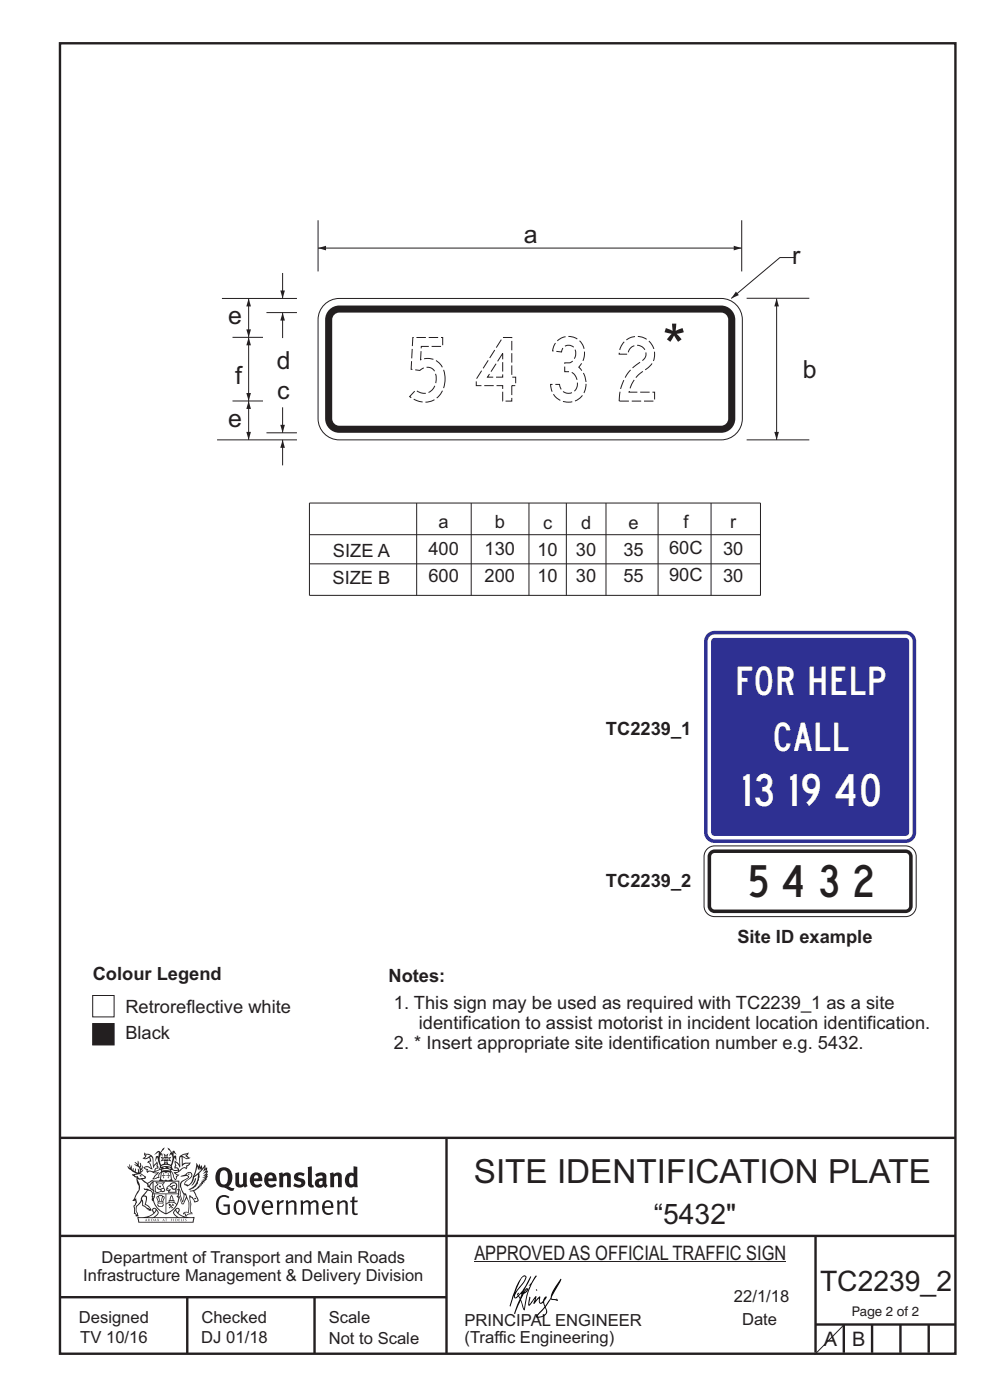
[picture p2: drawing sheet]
<svg xmlns="http://www.w3.org/2000/svg" width="210mm" height="297mm" viewBox="0 0 210 297" stroke-linecap="round" stroke-linejoin="round" font-family="sans-serif">
<g fill="none" stroke="#231f20" stroke-width=".51">
<path d="M12.7 9.2h190v278h-190zM12.7 241.4h190M94.7 241.4v45.8M12.7 275.2h82M12.7 262.2h190.1M39.7 275.2v12M66.7 275.2v12M173 262.1v24.9M173 281h29.6M179 281v6M185 281v6M191 281v6"/>
<path d="M197 281v6"/>
</g>
<g fill="#231f20">
<path d="M47 248.4a2.55 2.55 0 0 0 0 2.7l.3 .2a.81 .81 0 0 0 1-1v-.5a1.04 1.04 0 0 0-1.1-1.5zM46.3 248.1a1.82 1.82 0 0 1 2.1-.2 1.82 1.82 0 0 1 .9 1.8 2.29 2.29 0 0 1-.8 2l.7 .3h.5l-.2 .6a2.87 2.87 0 0 1-2-.7 2.12 2.12 0 0 1-1.7-3.1z" fill-rule="evenodd"/>
<path d="M49.9 248.9l.8-.2v2a.46 .46 0 0 0 .3 .6 .46 .46 0 0 0 .6-.3v-2.1l.7-.2v2.4l.2 .5-.5 .3-.3-.3a1.02 1.02 0 0 1-1.2 .3 1.02 1.02 0 0 1-.6-1.1z" fill-rule="evenodd"/>
<path d="M54 249.5l-.1 .5h.9a.49 .49 0 0 0-.2-.6 .49 .49 0 0 0-.6 .1zM53.4 249.1a1.34 1.34 0 0 1 1.6-.2 1.34 1.34 0 0 1 .6 1.5v.2h-1.7a.77 .77 0 0 0 .5 .8 .77 .77 0 0 0 .9-.4l.3 .5a1.59 1.59 0 0 1-2 .2 1.59 1.59 0 0 1-.5-2.1z" fill-rule="evenodd"/>
<path d="M57 249.5l-.1 .5h1a.49 .49 0 0 0-.2-.6 .49 .49 0 0 0-.7 .1zM56.4 249.1a1.34 1.34 0 0 1 1.6-.2 1.34 1.34 0 0 1 .7 1.5v.2h-1.8a.77 .77 0 0 0 .5 .8 .77 .77 0 0 0 .9-.4l.4 .5a1.59 1.59 0 0 1-2.1 .2 1.59 1.59 0 0 1-.5-2.1z" fill-rule="evenodd"/>
<path d="M59.2 248.9l.7-.2 .1 .4a.95 .95 0 0 1 1-.3 .95 .95 0 0 1 .7 .8v2.3h-.8v-2.3a.46 .46 0 0 0-.8 .1v2.2h-.8z" fill-rule="evenodd"/>
<path d="M62.6 249.1a1.75 1.75 0 0 1 2-.1l-.2 .5-.6-.2a.43 .43 0 0 0-.6 .3l.4 .3a1.04 1.04 0 0 1 1.2 1.1 1.04 1.04 0 0 1-1.4 1l-1.2-.4 .3-.6 1 .4 .4-.4a.88 .88 0 0 0-1-.5l-.4-.2-.1-.4z" fill-rule="evenodd"/>
<path d="M65.3 247.6l.8-.2 .1 3.8 .3 .2 .1 .4a.88 .88 0 0 1-1 0 .88 .88 0 0 1-.3-1z" fill-rule="evenodd"/>
<path d="M67.8 250.6a.43 .43 0 0 0-.1 .7 .43 .43 0 0 0 .7-.1v-.7zM66.8 249.1a1.7 1.7 0 0 1 2.4 .1v1.9l.3 .4-.4 .5-.5-.4a1.03 1.03 0 0 1-1.7-.1 1.03 1.03 0 0 1 .8-1.5h.7v-.4a.8 .8 0 0 0-1.2 .1z" fill-rule="evenodd"/>
<path d="M70 248.9l.7-.2 .1 .4a.95 .95 0 0 1 1-.3 .95 .95 0 0 1 .7 .8v2.3h-.8v-2.3a.46 .46 0 0 0-.8 .1v2.2h-.8z" fill-rule="evenodd"/>
<path d="M74.3 249.5a1.48 1.48 0 0 0 0 1.7h.5l.2-.1v-1.5l-.3-.2zM75 247.4l.8 .1 .1 4.4h-.7l-.1-.2a1.26 1.26 0 0 1-1.4 0 1.26 1.26 0 0 1-.5-1.3 1.29 1.29 0 0 1 .4-1.4 1.29 1.29 0 0 1 1.4-.1z" fill-rule="evenodd"/>
<path d="M46.4 253.9a1.72 1.72 0 0 1 2.3 0l-.3 .3a1.24 1.24 0 0 0-1.4-.2 1.24 1.24 0 0 0-.6 1.4 1.49 1.49 0 0 0 1.2 1.9l.7-.1v-1.3h-.8l-.1-.4h1.3v1.9a1.93 1.93 0 0 1-2.2 0 1.93 1.93 0 0 1-.7-2.2l.2-.8z" fill-rule="evenodd"/>
<path d="M50.4 255.1a1.65 1.65 0 0 0 .2 2.2 .99 .99 0 0 0 1-1.4 .78 .78 0 0 0-.4-.8 .78 .78 0 0 0-.8 0zM50 254.9a1.33 1.33 0 0 1 1.6-.1 1.33 1.33 0 0 1 .5 1.4 1.31 1.31 0 0 1-1.3 1.6 1.31 1.31 0 0 1-1.2-1.6v-.6z" fill-rule="evenodd"/>
<path d="M52.5 254.7l.4-.1 .9 2.6 .8-2.5h.5l-1.1 3h-.5z" fill-rule="evenodd"/>
<path d="M56.3 255.2l-.2 .7h1.3a.7 .7 0 0 0-.3-.8 .7 .7 0 0 0-.8 .1zM55.9 255a1.22 1.22 0 0 1 1.5-.2 1.22 1.22 0 0 1 .5 1.5h-1.8a.93 .93 0 0 0 .5 1 .93 .93 0 0 0 1.1-.2l.2 .3a1.43 1.43 0 0 1-1.8 .1 1.43 1.43 0 0 1-.6-1.7z" fill-rule="evenodd"/>
<path d="M58.7 254.7l.4-.1 .1 .5 .4-.4 .6-.1-.2 .5a.66 .66 0 0 0-.8 .7v1.9h-.4z" fill-rule="evenodd"/>
<path d="M60.6 254.7l.4-.1 .1 .5a.94 .94 0 0 1 1-.5 .94 .94 0 0 1 .8 .8v2.3h-.5l-.1-2.5a.81 .81 0 0 0-1.2 .3v2.2h-.4z" fill-rule="evenodd"/>
<path d="M63.7 254.7l.5-.1 .1 .5 .4-.3a.78 .78 0 0 1 1.1 .3 .9 .9 0 0 1 1-.5 .9 .9 0 0 1 .8 .8v2.3h-.5l-.1-2.5a.67 .67 0 0 0-1.1 .3v2.2h-.5v-2.4l-.4-.3-.7 .4v2.3h-.5z" fill-rule="evenodd"/>
<path d="M69 255.2l-.1 .7h1.3a.7 .7 0 0 0-.3-.8 .7 .7 0 0 0-.9 .1zM68.7 255a1.22 1.22 0 0 1 1.5-.2 1.22 1.22 0 0 1 .5 1.5h-1.8a.93 .93 0 0 0 .4 1 .93 .93 0 0 0 1.2-.2l.1 .3a1.44 1.44 0 0 1-1.7 .1 1.44 1.44 0 0 1-.6-1.7z" fill-rule="evenodd"/>
<path d="M71.4 254.7l.5-.1 .1 .5a.94 .94 0 0 1 1-.5 .94 .94 0 0 1 .8 .8v2.3h-.5l-.1-2.5a.81 .81 0 0 0-1.2 .3v2.2h-.4z" fill-rule="evenodd"/>
<path d="M74.7 253.9l.5-.1v.9h.7l-.1 .3h-.6v2.2l.1 .2h.5l.1 .3a.75 .75 0 0 1-1.2-.6v-2.1h-.4v-.3h.4z" fill-rule="evenodd"/>
<path d="M30.8 244.9l1.1 .3-.9 .5h-.4l.6-.5zM31.8 245.4h.2a2.44 2.44 0 0 1 .4 1.9l.1 .5 .7-1-.1 .6 .3 .3a.57 .57 0 0 0-.6 .7l-1-.1-.5 .2 .2-.5-.8-.3 .7-.1 .9 .5 .1-.1-.6-1.3-.2-.2h.5zM30.7 244.4l-.1 .5 .2 .4-.6 .4a1.04 1.04 0 0 0 1.4-.1l.2 .6-.3 .1-.2 .4a.94 .94 0 0 1 .8 1.1l-.2-.1a1.16 1.16 0 0 0-1.5-.1l.3 .4 .4 .2 .1 .5 .2 .1 .1-.2a.94 .94 0 0 1 1.1 .2l.8 .1-1.2 1.2a1.13 1.13 0 0 0 1.2-.2l.4-.1-.1-.4 .5-.8a.83 .83 0 0 0-.6 1.1l-.3-.1-.7 .4 1.1-1.4-.5 .1-.5-.1 1.3-.5-.1-.1-.9 .4v-.3l.2-.2 .3 .1 .1-.3-.2-.4v-.6l-.1-.4-.7 1v-.7a1.42 1.42 0 0 0-1.6-1.8z" fill-rule="evenodd"/>
<path d="M38.5 245.2l.5-.2 .7-.1-.6 .3 .8 .5h-.3zM38.3 245.5l.2-.1 .1 2a1.69 1.69 0 0 1 1.6-.6l-.8 .5 .1 .5a1.1 1.1 0 0 0-1.5 .6l-.1-.5-.2-.2h-.5l.3-.4-.3-.7a1.42 1.42 0 0 1 .8 1.1l.2-.1zM37.1 246.2l.1 1-.2 .3 .1 .4h.5l.1 .2a.96 .96 0 0 1-1.1-.1l-.1 .1a1.06 1.06 0 0 0 1.3 .2v.1a.72 .72 0 0 1-1 .2l.3 .5 .6 .2-.4 .2-.1 .6-.2-.3-.4-1.1-.4-.4 .4 .9a1.54 1.54 0 0 0 .7 1.2l.2-.3a.58 .58 0 0 1 .4-.8l.2-.1h-.3l-.5-.3 .9-.5a.93 .93 0 0 1 1.2-.5v.2l.2-.2 .1-.5a.99 .99 0 0 0 .7-.8l-1.3 .1-.3 .2-.1-1.4 .9 .4 .9-.3h-.4l-.5-.4 .4-.7-.6 .2a1.46 1.46 0 0 0-1.4 2.1v.4l-.2-.4z" fill-rule="evenodd"/>
<path d="M35.6 248.9l.2 .1-.1 .3 .4 .1h-.4v.6l-.1-.6h-.3l.3-.1z" fill-rule="evenodd"/>
<path d="M34.6 248.9l.2 .1v.3l.3 .1h-.3l-.1 .6v-.6h-.4l.4-.1z" fill-rule="evenodd"/>
<path d="M34.3 248.8a.57 .57 0 0 1 .9 .2 .57 .57 0 0 1 .9-.2l.2 1.4h-.2a.57 .57 0 0 1-.9 0 .69 .69 0 0 1-1.1 0zM34.2 248.1l-.3 2.1-.2 .4h3l-.2-.4-.3-2.1h-.2v.2l-.8-.1-.8 .1v-.2z" fill-rule="evenodd"/>
<path d="M34.2 252.4a.3 .3 0 0 0 .6 0 .3 .3 0 0 0-.6 0zM33.3 250.9l.3 .3-.3 .4a.79 .79 0 0 0 0 1.3l.8-.2-.1-.3a.55 .55 0 0 1-.7-.6l.1-.1 .2 .3 .3 .2 .8-.2-.4-.7 .4-.4-.7 .2zM33 250.7l1.1 .2 .9-.2-.4 .6 .4 1.2a.56 .56 0 0 1-.8 .3l-.2 .1a.73 .73 0 0 1-.9 .1 .73 .73 0 0 1-.3-1v-.4l.6-.4z" fill-rule="evenodd"/>
<path d="M35.6 251.8l.7-.4a.58 .58 0 0 1 1-.1 .58 .58 0 0 1-.4 .9l-.3-.3a.43 .43 0 0 1 .6-.4 .57 .57 0 0 0-.8 .2l-.2-.1-.3 .1 .4 .2a.55 .55 0 0 0 .9 .4v.5h-1.3l.3-.4-.1-.1-.6 .1 .2-.3-.2-.1zM35.4 251.8l-.1 .2a.39 .39 0 0 0 .2 .6h.3l-.2 .4h1.9l-.1-.8a.86 .86 0 0 0-.1-1.3 .86 .86 0 0 0-1.3 .4z" fill-rule="evenodd"/>
<path d="M36 254.8h.8v.2h-.8zM36.4 253.8l.2 .8h-.4zM36.4 253.5l-.3 .5-.1 .6h-.2v.4l-.7 .4 .2 .1a1.48 1.48 0 0 1 2.1 .2l.2-.1-.6-.5v-.5h-.2l-.1-.6z" fill-rule="evenodd"/>
<path d="M35.8 255.4l.4 .1 .1 .3 .3-.2-.2-.2a.38 .38 0 0 1 .5 .5l-.2-.2-.3 .2 .3 .2-.3 .3-.1-.4-.4 .4-.1-.2 .4-.3-.1-.1-.2 .1z" fill-rule="evenodd"/>
<path d="M34.5 254h.2v.2l-.2 .6h-.2zM33.6 255.3h.9v.2a.55 .55 0 0 1-.8 .4v-.2l-.2-.1zM33.4 254h.2l.2 .8h-.2zM33.6 255l.8-.1 .1 .2h-.8zM33.8 253.7h.5l-.2 1.1h-.1zM33.3 253.8l-.1 .3 .3 1.1a.48 .48 0 0 0-.1 .6 .48 .48 0 0 0 .5 .2h.5a.49 .49 0 0 0 .2-.8l.3-1.1-.1-.3a1.42 1.42 0 0 0-1.5 0z" fill-rule="evenodd"/>
<path d="M33.7 251.5l.4 .1 .1 .3h-.3z" fill-rule="evenodd"/>
<path d="M41.3 250.1l.3-.2-.2 .8-.6 .8h-.2l.5-.7z" fill-rule="evenodd"/>
<path d="M39.7 249l.3-.2 .5 .2a.88 .88 0 0 1-.6 1.1 1.22 1.22 0 0 0-.8 1.3l.5 .2a.72 .72 0 0 0 .9-.4l.5-.8 .2-.6 .8-.6v.2a2.85 2.85 0 0 1-2 2.9l.1 .1a2.13 2.13 0 0 0 1.9-1.5v-.3a2.01 2.01 0 0 0 .3-1.7l1.1-1.3-.4 1 .7-.5-.7 1 .8-.4-.8 .8 .7-.2-.9 .6 .8-.1-.8 .4h.7l-.8 .3 .3 .2h-.4l.2 .3h-.4l.2 .3h-.4l.1 .2h-.1a2.16 2.16 0 0 1-2 1.1l.1 .2 .4-.1a.76 .76 0 0 1 .7 .8l.5 1.2-.6 .2a1.45 1.45 0 0 0-1.1-1.3l.2 1.8-.1 1.8 .4 .3a1.07 1.07 0 0 0-1.2 .4v-.3l-.5-.2a.87 .87 0 0 1 1.1-.1v-.7a4.4 4.4 0 0 0-.6-3.1l-.1-.3h-.2a2.16 2.16 0 0 1-.7-2.2l.3-.4 1.2-.7a.55 .55 0 0 0-.4-.8zM37.8 252.4a.76 .76 0 0 1 .3 1.1l.6 1.6 .4-1.7 .2 .1a.61 .61 0 0 1-.1 .9l-.3 .8-.2 .1-.7-1.6-.3 .1a1.18 1.18 0 0 0 .1-1.4zM41.8 247.5l.2 .7 .3-.5v.6l.4-.5a1.9 1.9 0 0 1-1.2 1.4l-.3 .3zM38.2 249.6l1.4-.2 .2 .2v.3l-.5 .2a1.26 1.26 0 0 0-.9 1.9l.2 .7a1.84 1.84 0 0 1 .1 2.1l-.4-1.4a.96 .96 0 0 0-.4-1.2l-.4 .2a.78 .78 0 0 1 0 1.3l.1 .3h.4l.4 1.1a.38 .38 0 0 0 .2 .4 .38 .38 0 0 0 .4-.1l.6-1.2a2.94 2.94 0 0 1 .4 2.5l-.1 .4h-.8l-.3 .4v.2l.4-.1 .1 .4 .2 .1a1.02 1.02 0 0 1 1.3-.5v-.4l-.3-.1 .1-1.8-.3-1.3h.1a1.14 1.14 0 0 1 .8 1 .63 .63 0 0 0 .8-.2 .63 .63 0 0 0-.2-.9l-.6-1.2 .9-.6 .2-.4h.3l-.1-.2h.4l-.1-.3h.3l-.1-.3 .5-.1-.2-.2 .6-.4v-.2h-.2l.4-.5h-.3l.3-.5-.4 .1 .4-.5v-.3l-.3 .2 .2-.7-.1-.2-.4 .3v-.8l-.6 .8-.2-.8-.2 .5-.3-.7-.1 .6-.5-.8-.1 1.4-.6 1.8a1.81 1.81 0 0 1-1 1.5l-.6-.2a1.75 1.75 0 0 1 1.1-1.2 .75 .75 0 0 0 .1-1.3 .75 .75 0 0 0-1.2 .4z" fill-rule="evenodd"/>
<path d="M41.2 254.1h.3l.2 .2-.4 .1z" fill-rule="evenodd"/>
<path d="M29.4 258.4h11.6l-.1 .8h-11.4zM31.3 258.2l.5-.1a2.48 2.48 0 0 0 1.4-1.3l.3 .5-.5 .6-.5 .3zM32.5 256.6l.3-.2 .2 .1-.3 .7zM37.2 256.8a2.65 2.65 0 0 0 1.8 1.4h-1.1l-.5-.3-.5-.6zM37.4 256.5l.2-.1 .3 .2-.3 .6zM29.2 258.2l.1 1.2h11.8l.2-1.1-.2-.1a4.1 4.1 0 0 1-3.3-.9l.3-.4-.1-.6a1.06 1.06 0 0 0-1.3 1l.2 .4 .6 .5h-4.7l.3-.1a.84 .84 0 0 0 .6-.8 .84 .84 0 0 0-.5-.8l-.3-.2h-.5l-.1 .6 .3 .4a4.2 4.2 0 0 1-3.4 .9z" fill-rule="evenodd"/>
<path d="M31 258.7l.1 .2h-.2zM31 258.5l-.3 .6 .4-.2 .2 .2z" fill-rule="evenodd"/>
<path d="M31.3 258.6h.3v.4a.25 .25 0 0 0 .2-.1 .25 .25 0 0 0-.1-.3h.1a.29 .29 0 0 1 0 .4 .29 .29 0 0 1-.4 0 .29 .29 0 0 1 0-.4z" fill-rule="evenodd"/>
<path d="M32.2 258.6a.22 .22 0 0 1 .3 .2 .22 .22 0 0 1-.3 .2zM32 258.6l.1 .4a.33 .33 0 0 0 .4 0 .33 .33 0 0 0 0-.4 .33 .33 0 0 0-.5 0z" fill-rule="evenodd"/>
<path d="M32.9 258.7l.1 .2h-.2zM32.9 258.5l-.2 .6 .3-.2 .2 .2z" fill-rule="evenodd"/>
<path d="M33.3 258.6h.2l.1 .1 .2-.1-.2 .2 .2 .3-.3-.3-.1 .3h-.1l.2-.3z" fill-rule="evenodd"/>
<path d="M34.7 258.7l.1 .2h-.2zM34.7 258.5l-.3 .6 .4-.2 .2 .2z" fill-rule="evenodd"/>
<path d="M35 258.5h.5l-.2 .1v.5h-.2l.1-.5z" fill-rule="evenodd"/>
<path d="M36.2 258.6l.3-.1-.1 .1v.2h.1h-.1v.3h-.2z" fill-rule="evenodd"/>
<path d="M36.7 258.6h.2v.5h-.2z" fill-rule="evenodd"/>
<path d="M37.3 258.6a.22 .22 0 0 1 .3 .2 .22 .22 0 0 1-.3 .2zM37.1 258.6v.4a.33 .33 0 0 0 .5 0 .33 .33 0 0 0 0-.4 .33 .33 0 0 0-.5 0z" fill-rule="evenodd"/>
<path d="M37.8 258.6l.4-.1-.2 .1v.2h.1h-.1v.2l.2 .1h-.4z" fill-rule="evenodd"/>
<path d="M38.4 258.6h.2l-.1 .4 .2 .1h-.3z" fill-rule="evenodd"/>
<path d="M38.9 258.6h.2v.5h-.2z" fill-rule="evenodd"/>
<path d="M39.3 258.6h.2h-.1l.2 .3-.2 .2-.1-.1v-.1l.2 .1z" fill-rule="evenodd"/>
<path d="M34.2 247.4a1.51 1.51 0 0 1 2 .2 2.67 2.67 0 0 0-2.1 0zM35.7 247.6l.4 .1 .1 .3-.4-.1zM34.6 247.6h.5l.1 .2h-.4zM34 247.8l.3 .2h-.3zM34.9 246.9l.3-.2 .3 .2zM34.9 245.6l.2 .1v.3h-.2zM35 245.1l.2 .2 .2-.2-.1 .3h-.2zM35.1 246.3h.2l.1 .4-.2-.2-.2 .2zM35.3 245.7l.2-.1v.4h-.2zM34.4 245.7h.3l.1 .3-.4 .1 .2-.2zM35.7 245.7h.3l-.2 .2 .2 .2-.4-.1zM32.7 244.9l1-.5-.1 1-.2-.2-.3 .2-.3 1.1 .5-1 .3 .9a1.84 1.84 0 0 1 .2 1.7l.4 .1a2.48 2.48 0 0 1 2.2 0l.2-.2-.2-.7 .7-1.8 .4 .7-.2-1-.2-.1-.2 .3v-.9l.6 .4-.6-.8-.3 .1-.1 .4-.5-.9-.5-.3 .2 .5 .6 .5-.5 .8 .4-.4a2.06 2.06 0 0 1 0 2.3l-.5-.2-.2-.6 .1-.1 .8 .2-.4-.5 .4-.5-.7 .2-.2-.2 .2-.7-.5 .4-.5-.4 .2 .7-.2 .2-.7-.2 .4 .5-.4 .5 .8-.2 .1 .1-.2 .6-.5 .2a2.02 2.02 0 0 1 0-2.2l.3 .5-.1-.7-.3-.1 .8-1.2-.4 .3-.5 .8-.2-.3a.8 .8 0 0 0-.8 .5z" fill-rule="evenodd"/>
<path d="M29.2 250.1l.3 .1a.61 .61 0 0 1 .8 .4l.3 .2a.8 .8 0 0 1 .6 1l.4 .1 .5 .5a1 1 0 0 1 .5 1.1l-.1 .7v-.5h-.1a.96 .96 0 0 0-.8-1.3l-.2-.2h-.7l-.1-.1-.1 .1 .1 .3h.6l-1.2 1.3-.2 1-.4 .6a1.33 1.33 0 0 0-.5 1.8l.2 .5a1.26 1.26 0 0 1-.5-1.5l-.1-.3a1.56 1.56 0 0 0 .4-1.7l-.3 .2 .2-.5a3.2 3.2 0 0 0 .7-3zM30.4 253.9h.4a2.06 2.06 0 0 1-.1 1.6l.7 .5 .4 .4-.6-.1-.8-.6-.1-.9a.51 .51 0 0 1 .1-.9zM28.6 249.3a1.52 1.52 0 0 1 2.1 .5l-1.1 .2-.2-.1-.1-.4h-.5zM27.5 247v.8l-.3-.4h-.1a3.1 3.1 0 0 0 1.9 1.6l-1 .1 .5 .6 .5 .1 .1 1.1a1.84 1.84 0 0 1-.3 2.5l-.4 .9-.3 .4 .2 .1 .4-.1 .1 .4-.2 .5-.3 .2 .1 1.7h.2l.3 .5 .1 .1 .4-.1-.1-.5a1.3 1.3 0 0 1-.1-1.7l.9-1 .1 1.1 .6 .2 .5 .5 .1-.1 .2 .3h.5a1.85 1.85 0 0 0-1.2-1.4l.1-.3a1.39 1.39 0 0 0 0-1.4l-.5-.1 .5-.5a.66 .66 0 0 1 .9-.4 .66 .66 0 0 1 .3 .9l-.1 .4 .2-.1v.2l-.1 .3 .2 .5 .1-.3a2.24 2.24 0 0 0 .1-2.2 .73 .73 0 0 1-.7-.7 .73 .73 0 0 1 .6-.7v-.2a.94 .94 0 0 0-.9 .8 .48 .48 0 0 1-.1-.6 .48 .48 0 0 1 .5-.2l.5-.3a.51 .51 0 0 0-.8 .2l-.5 .2-1-.8h.6l.2-.5-1.2-.7 .5-.5v-.3l-.5 .4 .1-.2a.69 .69 0 0 0 .2-1v.4l-.2 .3v-1.1l-.3-.2 .1 .6-.1 .2-.4-1.3v.7l-.6-.4 .5 .7-.6-.2 .3 .3a1 1 0 0 1 .7 1.4l-.2-.8v.9l-.5-.2v-.8l-.2 .7-.2-.1-.1-.6-.2 .4-.2-.2 .1-.7-.2 .5z" fill-rule="evenodd"/>
<path d="M29.6 249.4l.2-.1 .3 .2z" fill-rule="evenodd"/>
<path d="M32.4 250.5h5.6v2l-.2-.1v-1.7h-5.2v2.5h5.2v-.8l.1 .2-.1 1.1v-.3h-2.5v4a4.1 4.1 0 0 0 2.6-3.6l.1-.1a4 4 0 0 1-2.8 3.9 4.2 4.2 0 0 1-2.8-4.7l.1 1.2 .1-.1a3.8 3.8 0 0 0 2.5 3.4v-4h-2.5l-.2-.9z" fill-rule="evenodd"/>
<circle cx="40" cy="249.1" r=".17"/>
</g>
<path d="M100.6 267.7h66.2" fill="none" stroke="#231f20" stroke-width=".21"/>
<g fill="#000001">
<path d="M111.6 273.7l.2-.2-.5 .7zM110.4 274.5l.3 .1-.3 .7-.3-.4zM110.9 270.9l.5-.1a9.3 9.3 0 0 1-2 3.2l-.1 .2 1-2.5zM110.6 271a14.7 14.7 0 0 0-2.2 4.9l-.3 1.2 .1 .1 .8-2.4a.42 .42 0 0 0 .2 .7 .42 .42 0 0 0 .6-.3l.2-.2 .2 .6-1.1 3.1h.2l1.1-2.8 .6 1.9 .2 .2 .2-.5a13.5 13.5 0 0 1 2-6.2l.5-.5-.2-.2-1.6 2.1 .4-.1a14.9 14.9 0 0 0-1.3 5.1l-.4-1.2a1.39 1.39 0 0 1 .2-1.8l.1-.2a.92 .92 0 0 0 .8-1.2 .75 .75 0 0 0-.7 .7l-.2 .2 1.6-3.4h-.1l-.4 .7a10.5 10.5 0 0 1-2.2 3.2l.2-.4a.32 .32 0 0 0-.4 .2 .32 .32 0 0 0 .1 .4l-.5 .4a3.2 3.2 0 0 1 1.1-2.3l.5-.6a2.49 2.49 0 0 0 .7-1.6l-.3-.2z" fill-rule="evenodd"/>
<path d="M115.6 277.5a1.15 1.15 0 0 1 .1 1.3 1.15 1.15 0 0 1-1.2 .5h-.5zM112.3 275.1l-.3 1.7 .3 .2 1.2-1.5-.3 1.1 1.1-1.2a.94 .94 0 0 0 .4 1.2l.5-.3 .3 .9-1.2 1.3a.98 .98 0 0 0-.5 1 1.9 1.9 0 0 0 2.3-1.3l-.1-.3a1.02 1.02 0 0 1 .3-1.4l.5-.9 1.5 .3-.2-.5v.3l-1.1-.2v-.2l2-3.6 .1-.3-.1-.1-1.8 2.7a6.6 6.6 0 0 1-1.5 3l-.2-.2a1.01 1.01 0 0 1 .4-1.4l.1-.2-.3-.2-.3 .5-.2 .5-.5 .4-.2-.4 .1-.9-.2-.1-.8 .9 .2-.9h-.1l-1.4 1.7 .2-1.4v-.1z" fill-rule="evenodd"/>
<path d="M113.7 273.5l.3 .3h-.3z" fill-rule="evenodd"/>
</g>
<path d="M19.7 217.1h4.5v4.6h-4.5z" fill-rule="evenodd" fill="#231f20" stroke="#231f20" stroke-width=".21"/>
<path d="M19.7 211.2h4.5v4.5h-4.5z" fill-rule="evenodd" fill="#fff" stroke="#231f20" stroke-width=".21"/>
<path d="M65.6 106.7h95.7v19.6h-95.7zM65.6 113.4h95.7M65.7 119.6h95.6M88.4 106.7v19.6M100 106.7v19.6M112.2 106.7v19.6M120.1 106.7v19.6M128.5 106.7v19.6M139.6 106.7v19.6M150.8 106.7v19.6" fill="none" stroke="#231f20" stroke-width=".21"/>
<path d="M150 180.1l1-.6h.6h40.5a2.26 2.26 0 0 1 2.2 2.2v10.5a2.26 2.26 0 0 1-2.2 2.3h-40.5a2.26 2.26 0 0 1-2.3-2.3v-10.5l.1-.6z" fill-rule="evenodd" fill="#fff" stroke="#231f20" stroke-width=".21"/>
<path d="M150.4 180.8l.7-.5 .5-.1h40.5a1.5 1.5 0 0 1 1.5 1.5v10.5a1.5 1.5 0 0 1-1.5 1.5h-40.5a1.5 1.5 0 0 1-1.5-1.5v-10.5z" fill-rule="evenodd" fill="#231f20"/>
<path d="M151.1 181.2l.5-.2h40.5a.75 .75 0 0 1 .7 .7v10.5a.75 .75 0 0 1-.7 .8h-40.5a.75 .75 0 0 1-.8-.8v-10.5z" fill-rule="evenodd" fill="#fff"/>
<path d="M150 134.5l1-.6 .6-.1h40.5a2.26 2.26 0 0 1 2.2 2.3v40.5a2.26 2.26 0 0 1-2.2 2.2h-40.5a2.26 2.26 0 0 1-2.3-2.2v-40.5l.1-.6z" fill-rule="evenodd" fill="#2e3092"/>
<path d="M150.7 134.9l.9-.3h40.5a1.5 1.5 0 0 1 1.5 1.5v40.5a1.5 1.5 0 0 1-1.5 1.5h-40.5a1.5 1.5 0 0 1-1.5-1.5v-40.5l.1-.5z" fill-rule="evenodd" fill="#fff"/>
<path d="M151.1 135.5l.5-.2h40.5a.75 .75 0 0 1 .7 .8v40.5a.75 .75 0 0 1-.7 .7h-40.5a.75 .75 0 0 1-.8-.7v-40.5z" fill-rule="evenodd" fill="#2e3092"/>
<path d="M68.5 64.9a4.5 4.5 0 0 1 3.5-1.6h81a4.5 4.5 0 0 1 4.5 4.5v21a4.5 4.5 0 0 1-4.5 4.5h-81a4.5 4.5 0 0 1-4.5-4.5v-21a4.5 4.5 0 0 1 1-2.9z" fill-rule="evenodd" fill="#fff" stroke="#231f20" stroke-width=".21"/>
<path d="M70.1 65.5l1.2-.6 .7-.1h81a3 3 0 0 1 3 3v21a3 3 0 0 1-3 3h-81a3 3 0 0 1-3-3v-21a3 3 0 0 1 1.1-2.3z" fill-rule="evenodd" fill="#231f20"/>
<path d="M71.1 66.6l.9-.3h81a1.5 1.5 0 0 1 1.5 1.5v21a1.5 1.5 0 0 1-1.5 1.5h-81a1.5 1.5 0 0 1-1.5-1.5v-21v-.5z" fill-rule="evenodd" fill="#fff"/>
<path d="M67.5 46.7v10.9M67.5 52.6h89.8M157.3 46.7v10.9" fill="none" stroke="#231f20" stroke-width=".21"/>
<g fill="#231f20">
<path d="M67.5 52.6l1.7-.5v1z"/>
<path d="M155.6 52.1l1.7 .5-1.7 .5z"/>
</g>
<path d="M168.7 54.6h-3.3l-10.3 8.7" fill="none" stroke="#231f20" stroke-width=".21"/>
<path d="M156.1 61.9l.6 .7-1.6 .7z" fill="#231f20"/>
<path d="M164.7 63.3v30" fill="none" stroke="#231f20" stroke-width=".21"/>
<g fill="#231f20">
<path d="M164.2 91.6h1l-.5 1.7z"/>
<path d="M164.7 63.3l.5 1.7h-1z"/>
</g>
<path d="M158.4 63.3h13.3M52.7 85.1v8.2M158.4 93.3h13.3" fill="none" stroke="#231f20" stroke-width=".21"/>
<g fill="#231f20">
<path d="M52.3 91.6h.9l-.5 1.7z"/>
<path d="M52.7 85.1l.5 1.7h-.9z"/>
</g>
<path d="M47.1 63.3h15.9M56.5 66.3h6.5M46 93.3h17M49.3 85.1h6.5M56.5 91.8h6.5M59.9 86.4v5.4" fill="none" stroke="#231f20" stroke-width=".21"/>
<path d="M59.5 90.1h.9l-.5 1.7z" fill="#231f20"/>
<path d="M59.9 57.9v5.4" fill="none" stroke="#231f20" stroke-width=".21"/>
<path d="M59.5 61.6h.9l-.5 1.7z" fill="#231f20"/>
<path d="M59.9 93.3v5.4" fill="none" stroke="#231f20" stroke-width=".21"/>
<path d="M59.9 93.3l.5 1.7h-.9z" fill="#231f20"/>
<path d="M59.9 66.3v5.4" fill="none" stroke="#231f20" stroke-width=".21"/>
<path d="M59.9 66.3l.5 1.7h-.9z" fill="#231f20"/>
<path d="M52.7 71.6v13.5" fill="none" stroke="#231f20" stroke-width=".21"/>
<g fill="#231f20">
<path d="M52.7 71.6l.5 1.7h-.9z"/>
<path d="M52.3 83.4h.9l-.5 1.7z"/>
</g>
<path d="M49.3 71.6h6.5M52.7 63.3v8.3" fill="none" stroke="#231f20" stroke-width=".21"/>
<g fill="#231f20">
<path d="M52.3 69.9h.9l-.5 1.7z"/>
<path d="M52.7 63.3l.5 1.7h-.9z"/>
</g>
<path d="M179 281.1l-6.2 6.3" fill="none" stroke="#231f20" stroke-width=".21"/>
<text font-size="18.7" fill="#231f20" x="86.1" y="85.1">5 4 3 2</text>
<text font-size="12.7" fill="#231f20" x="140.6" y="77.9">*</text>
<text font-size="9.4" fill="#fff" x="157.1" y="171">13 19 40</text>
<text font-size="9.4" fill="#231f20" x="158.7" y="190.3">5 4 3 2</text>
<g font-size="8.3" fill="#fff">
<text x="155.9" y="147.4">FOR HELP</text>
<text x="163.8" y="159.3">CALL</text>
</g>
<text font-size="7.1" fill="#231f20" x="100.5" y="251.1">SITE IDENTIFICATION PLATE</text>
<g font-size="6" fill="#231f20">
<text x="138.7" y="259.6">“5432&quot;</text>
<text x="173.9" y="274">TC2239_2</text>
</g>
<g font-size="5.3" fill="#231f20">
<text x="111.1" y="51.5">a</text>
<text x="168" y="56">r</text>
<text x="48.4" y="68.8">e</text>
<text x="49.9" y="81.5">f</text>
<text x="58.7" y="78.3">d</text>
<text x="170.3" y="80.2">b</text>
<text x="58.8" y="84.6">c</text>
<text x="48.4" y="90.6">e</text>
</g>
<g font-size="4.2" fill="#231f20">
<text x="100.6" y="267.2">APPROVED AS OFFICIAL TRAFFIC SIGN</text>
<text x="174.7" y="285.6">A</text>
<text x="180.7" y="285.6">B</text>
</g>
<g font-size="3.9" fill="#231f20">
<text x="93" y="112.1">a</text>
<text x="104.9" y="112.1">b</text>
<text x="115.2" y="112.2">c</text>
<text x="123.3" y="112.2">d</text>
<text x="133.3" y="112.2">e</text>
<text x="145" y="112">f</text>
<text x="154.9" y="112.1">r</text>
<text x="70.6" y="118.2">SIZE A</text>
<text x="90.9" y="117.7">400</text>
<text x="102.8" y="117.7">130</text>
<text x="114" y="117.9">10</text>
<text x="122.2" y="117.9">30</text>
<text x="132.3" y="117.9">35</text>
<text x="141.9" y="117.6">60C</text>
<text x="153.4" y="117.7">30</text>
<text x="70.5" y="123.8">SIZE B</text>
<text x="90.9" y="123.4">600</text>
<text x="102.8" y="123.4">200</text>
<text x="114" y="123.5">10</text>
<text x="122.2" y="123.5">30</text>
<text x="132.3" y="123.5">55</text>
<text x="141.9" y="123.3">90C</text>
<text x="153.4" y="123.4">30</text>
<text x="128.5" y="155.9">TC2239_1</text>
<text x="128.5" y="188.1">TC2239_2</text>
<text x="156.4" y="200.1">Site ID example</text>
<text x="19.7" y="207.9">Colour Legend</text>
<text x="82.4" y="208.3">Notes:</text>
<text x="26.6" y="214.8">Retroreflective white</text>
<text x="83.6" y="214">1. This sign may be used as required with TC2239_1 as a site</text>
<text x="26.6" y="220.5">Black</text>
<text x="88.8" y="218.3">identification to assist motorist in incident location identification.</text>
<text x="83.6" y="222.6">2. * Insert appropriate site identification number e.g. 5432.</text>
</g>
<g font-size="3.5" fill="#231f20">
<text x="21.6" y="267.9">Department of Transport and Main Roads</text>
<text x="17.7" y="271.8">Infrastructure Management &amp; Delivery Division</text>
<text x="16.7" y="280.6">Designed</text>
<text x="42.7" y="280.6">Checked</text>
<text x="69.7" y="280.6">Scale</text>
<text x="98.5" y="281.3">PRINCIPAL ENGINEER</text>
<text x="155.7" y="276.2">22/1/18</text>
<text x="157.4" y="281.2">Date</text>
<text x="17" y="284.8">TV 10/16</text>
<text x="42.7" y="284.8">DJ 01/18</text>
<text x="69.7" y="285.2">Not to Scale</text>
<text x="98.5" y="284.8">(Traffic Engineering)</text>
</g>
<text font-size="2.8" fill="#231f20" x="180.7" y="279.2">Page 2 of 2</text>
</svg>
